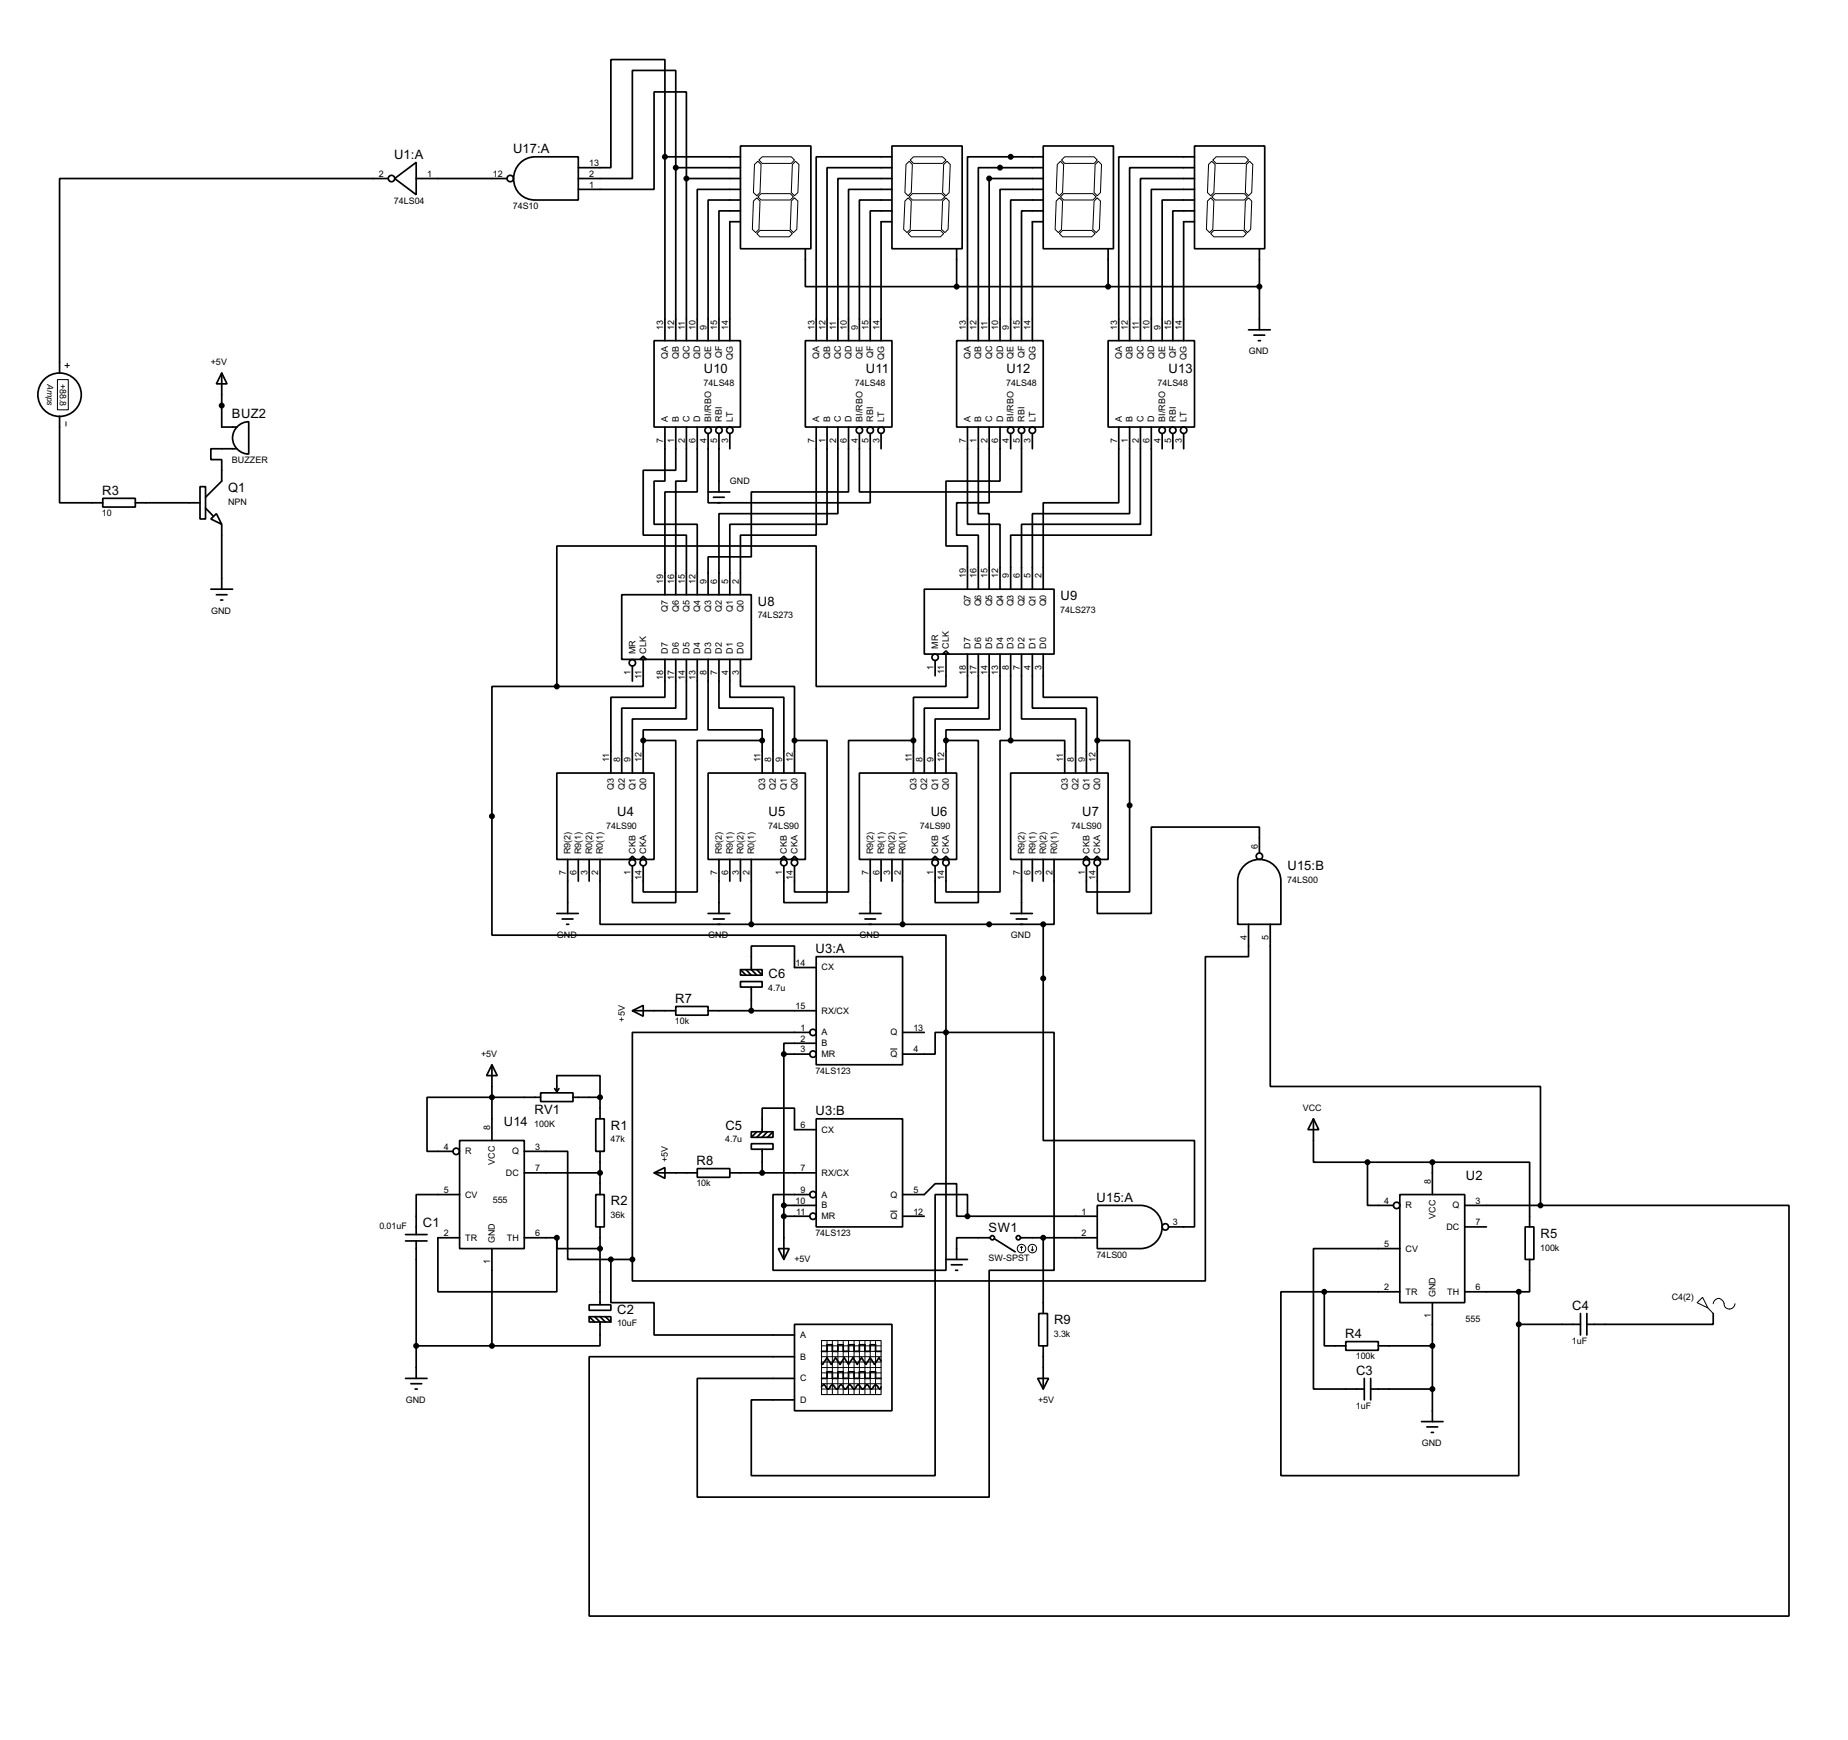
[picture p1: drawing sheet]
<svg xmlns="http://www.w3.org/2000/svg" width="434mm" height="409mm" viewBox="0 0 434 409" stroke-linecap="round" stroke-linejoin="round" font-family="sans-serif">
<g fill="none" stroke="#000" stroke-width=".4">
<path d="M122.5 38.1a5 5 0 0 1 3.3-1.2h10.1v10.1h-10.1a5.1 5.1 0 0 1-4.8-3.3 5.1 5.1 0 0 1 1.5-5.6zM156.3 36.9v-22.9h-12.7v25.4h-7.7M156.3 36.9v43.2M156.3 36.9h17.7M158.8 39.4v-22.8h-10.2v25.4h-12.7M158.8 39.4v40.7M158.8 39.4h15.2M174 34.3h16.6v24.2h-16.6zM209.6 34.3h16.5v24.2h-16.5zM209.6 36.9h-17.8v43.2M209.6 39.4h-15.2v40.7M245.2 34.3h16.5v24.2h-16.5z"/>
<path d="M245.2 36.9h-17.8v43.2M245.2 39.4h-15.3v40.7M280.7 34.3h16.5v24.2h-16.5zM280.7 36.9h-17.8v43.2M280.7 39.4h-15.2v40.7M91.2 42h-77.2v45.7M92.8 42l5-3.8v7.6zM97.8 42h21.4M161.3 42v-20.4h-7.6v22.9h-17.8M161.3 42v38.1M161.3 42h12.7M174 44.5h-10.1v35.6"/>
<path d="M174 47h-7.6v33.1M174 49.6h-5v30.5M174 52.1h-2.5v28M189.3 58.5v8.9h35.5M209.6 42h-12.7v38.1M209.6 44.5h-10.2v35.6M209.6 47h-7.6v33.1M209.6 49.6h-5.1v30.5M209.6 52.1h-2.5v28M224.8 58.5v8.9M245.2 44.5h-10.2v35.6M245.2 47h-7.7v33.1"/>
<path d="M245.2 49.6h-5.1v30.5M245.2 52.1h-2.6v28M245.2 42h-12.7v38.1M260.4 58.5v8.9M280.7 42h-12.7v38.1M280.7 44.5h-10.1v35.6M280.7 47h-7.6v33.1M280.7 49.6h-5.1v30.5M280.7 52.1h-2.5v28M296 58.5v19M224.8 67.4h71.2M293.4 77.5h5.1"/>
<path d="M294.7 78.8h2.5M14 97.8v20.4h10.2M52.1 87.7l1.3 2.5h-2.5zM52.1 87.7v12.7h3.6M153.7 80.1h20.3v20.3h-20.3zM189.3 80.1h20.3v20.3h-20.3zM224.8 80.1h20.4v20.3h-20.4zM260.4 80.1h20.3v20.3h-20.3zM295.7 80.1h.5M24.2 117.1h7.6v2.1h-7.6zM31.8 118.2h15.2M47 114.4h1.3v7.6h-1.3z"/>
<path d="M48.3 119.4l1.8 1.8M55.7 105.5h-6.1v2.5h2.5v5.1l-3.8 3.8M55.8 100.2a3.8 3.8 0 0 1 2.7-1.1v7.6a3.8 3.8 0 0 1-3.5-2.3 3.8 3.8 0 0 1 .8-4.2zM156.3 100.4v12.7h-2.6v10.1h10.2v16.6M158.8 100.4v10.1h-7.6v15.3h10.1v14M161.3 100.4v12.7h-2.5v26.7M163.9 100.4v15.2h-7.6v24.2M166.4 101.9v16.3h38.1v-16.3M166.4 115.6h5.1M167.7 116.9h2.5M168.7 118.2h.5M169 101.9v13.7"/>
<path d="M171.5 101.9v3.6M191.8 100.4v25.4h-17.8v14M194.4 100.4v22.8h-22.9v16.6M196.9 100.4v20.3h-27.9v19.1M199.4 100.4v15.2h-22.8v15.3h-10.2v8.9M202 101.9v13.7h38.1v-13.7M207.1 101.9v3.6M227.4 100.4v22.8h7.6v15.3M229.9 100.4v20.3h2.6v17.8M232.5 100.4v17.8h-7.7v7.6h5.1v12.7M235 100.4v12.7h-12.7v15.2h5.1v10.2M237.5 101.9v3.6"/>
<path d="M242.6 101.9v3.6M262.9 100.4v17.8h-17.7v20.3M265.5 100.4v20.3h-22.9v17.8M268 100.4v22.8h-27.9v15.3M270.6 100.4v25.4h-33.1v12.7M273.1 101.9v3.6M275.6 101.9v3.6M278.2 101.9v3.6M49.6 122l1.3-1.3 1.2 2.5zM49.6 138.5h5.1M50.9 139.8h2.5M52.1 123.2v15.3"/>
<path d="M146.1 139.8h30.5v15.2h-30.5zM217.2 138.5h30.5v15.2h-30.5zM51.9 141h.5M148.6 156.5v3.6M151.2 154.2l.7 .8h-1.5zM151.2 155v6.3h-20.3M156.3 155v8.9h-12.7v17.8M158.8 155v11.4h-12.7v15.3M161.3 155v14h-12.7v12.7M163.9 155v16.5h-12.7v2.5M166.4 155v16.5h12.7v2.5M169 155v11.4h12.7v15.3"/>
<path d="M171.5 155v8.9h12.7v17.8M174 155v6.3h12.7v12.7M219.8 155.2v3.6M221.5 153.7l.8-.7 .8 .7zM222.3 153.7v7.6h-30.5v-33h-60.9v33M227.4 153.7v10.2h-12.7v10.1M229.9 153.7v12.7h-12.7v15.3M232.5 153.7v15.3h-12.7v12.7M235 153.7v17.8h-12.7v2.5M237.5 153.7v20.3M240.1 153.7v15.3h12.7v12.7M242.6 153.7v12.7h12.7v15.3"/>
<path d="M245.2 153.7v10.2h12.7v10.1M130.9 161.3h-15.3v58.5h106.7v22.8M151.2 174h7.6v38.1h-10.2v-8.6M151.2 174v7.7M179.1 174h-15.2v35.6h-12.7v-6.1M179.1 174v7.7M186.7 174h7.7v38.1h-10.2v-8.6M186.7 174v7.7M214.7 174h-15.3v35.6h-12.7v-6.1M214.7 174v7.7M222.3 174h7.6v38.1h-10.1v-8.6M222.3 174v7.7"/>
<path d="M237.5 174h12.7v7.7M237.5 174h-2.5v35.6h-12.7v-6.1M257.9 174h7.6v35.6h-10.2v-6.1M257.9 174v7.7M130.9 181.7h22.8v20.3h-22.8zM166.4 181.7h22.9v20.3h-22.9zM202 181.7h22.8v20.3h-22.8zM237.5 181.7h22.9v20.3h-22.9zM130.9 214.7h5M132.1 216h2.6M133.2 217.2h.5M133.4 202v12.7"/>
<path d="M135.9 202v5.1M138.5 202v5.1M141 202v15.2h35.6M147.9 202l.7-.8 .8 .8zM150.4 202l.8-.8 .7 .8zM166.4 214.7h5.1M167.7 216h2.5M168.7 217.2h.5M169 202v12.7M171.5 202v5.1M174 202v5.1M176.6 202v15.2"/>
<path d="M176.6 217.2h68.6M183.4 202l.8-.8 .8 .8zM186 202l.7-.8 .8 .8zM202 214.7h5.1M203.3 216h2.5M204.5 202v12.7M207.1 202v5.1M209.6 202v5.1M212.1 202v15.2M219 202l.8-.8 .7 .8zM221.5 202l.8-.8 .8 .8zM237.5 214.7h5.1"/>
<path d="M238.8 216h2.6M240.1 202v12.7M242.6 202v5.1M245.2 217.2v50.8h35.5v20.3h-6.1M245.2 202v5.1M247.7 202v15.2h-2.5M255.3 201.2l.8 .8h-1.5zM257.1 202l.8-.8 .7 .8zM292.7 203.2a5.1 5.1 0 0 1 5.4-.8 5.1 5.1 0 0 1 2.9 4.7v10.1h-10.1v-10.1a5.1 5.1 0 0 1 1.8-3.9zM293.4 217.2v7.6h-10.1v76.2h-134.7v-5M296 200.5v-6.1h-25.4v20.3h-12.7v-11.2M298.5 217.2v38.1h63.5v28"/>
<path d="M148.6 237.5l2.6-1.2v2.5zM148.6 237.5h10.2M158.8 236.5h7.6v2.1h-7.6zM166.4 237.5h25.4M174 230.7h5.1v1.3h-5.1zM174 227.9h5.1v1.3h-5.1zM174 227.9l1.3 1.3M175.3 227.9l1.3 1.3M176.6 232v5.5M177.9 227.9l1.2 1.3M191.8 224.8h20.3v25.4h-20.3zM191.8 227.4h-5.1v-5.1h-10.1v5.6l1.3 1.3"/>
<path d="M115.6 250.2l1.3 2.6h-2.5zM115.6 250.2v17.8M127.1 256.8h7.6v2.1h-7.6zM127.1 257.9h-26.7v12.7h6.1M130.4 255.8l.5 .8M130.9 256.6v-3.8h10.1v5.1M131.4 255.8l-.5 .8M134.7 257.9h6.3M141 257.9v5M184.2 247.7h6.1M184.2 247.7v48.3M190.3 242.6h-41.7v53.4"/>
<path d="M191.8 245.2h-7.6v2.5M212.1 242.6h5.1M222.3 242.6h-2.5v5.1h-7.7M222.3 242.6v55.9h-40.6v-17.8h8.6M222.3 242.6h25.4v55.9h-15.2v53.3h-68.6v-27.9h22.8M108 268h15.2v25.4h-15.2zM123.2 270.6h10.2v25.4h10.2M123.2 275.6h17.8M140 262.9h2v7.7h-2zM141 270.6v10.1M153.7 275.6l2.6-1.2v2.5zM153.7 275.6h10.2"/>
<path d="M163.9 274.6h7.6v2.1h-7.6zM171.5 275.6h20.3M176.6 268.8h5.1v1.3h-5.1zM176.6 266h5.1v1.3h-5.1zM177.9 266l-1.3 1.3M179.1 270.1v5.5M180.4 266l-1.3 1.3M181.7 266l-1.3 1.3M191.8 262.9h20.3v25.4h-20.3zM191.8 265.5h-5.1v-5.1h-7.6v5.6l-1.2 1.3M308.7 262.9l1.2 2.6h-2.5zM308.7 262.9v10.2h12.7"/>
<path d="M321.4 273.1v10.2h6.1M321.4 273.1h15.2M336.6 273.1h22.9v15.2M336.6 273.1v7.6M95.3 290.1h5.1M95.3 291.6h5.1M97.8 291.6v32.3M108 280.7h-10.2v9.4M108 290.9h-5.1v12.7h28v-12.7M115.6 293.4v22.9M123.2 290.9h7.7M130.9 290.9v2.5h10.1"/>
<path d="M140 280.7h2v7.6h-2zM141 288.3v18.3M143.6 296v10.1h10.1v7.6h33M143.6 296h5M182.9 293.4h2.6l-1.3 2.6zM184.2 285.8h6.1M184.2 283.3h7.6M212.1 280.7h5.1l2.6-2.5h5v7.6h2.6M212.1 285.8h5.1M222.3 296h5.1M223.6 297.2h2.5M224.6 298.5h.5"/>
<path d="M227.4 285.8v-5.1h-7.6v66.1h-43.2v-17.8h10.1M227.4 285.8h30.5M232.7 290.9h-7.9v5.1M233.7 291.1l4.9 3.1M239.8 290.9h18.1M245.2 290.9v17.8M257.9 283.3h10.1a5.1 5.1 0 0 1 5.1 5 5.1 5.1 0 0 1-5.1 5.1h-10.1zM329 280.7h15.2v25.4h-15.2zM329 293.4h-20.3v33h11.9M344.2 283.3h17.8M344.2 288.3h5.1M358.4 288.3h2.1v7.7h-2.1z"/>
<path d="M359.5 296v7.6h-2.6M362 283.3h58.4v96.5h-281.9v-61h48.2M97.8 316.3h17.8M138.5 306.6h5.1v1.3h-5.1zM138.5 309.4h5.1v1.3h-5.1zM138.5 309.4l1.3 1.3M139.8 309.4l1.2 1.3v5.6h-25.4M141 309.4l1.3 1.3M142.3 309.4l1.3 1.3M186.7 311.2h22.9v20.3h-22.9zM193.1 317.6h1.3v-1.6h1.2v1.6h1.3v-1.6h1.3v1.6h1.2v-1.6h1.3v1.6h1.3v-1.6h1.3v1.6h1.2v-1.6h1.3v1.6h1.3M207.1 319.8l-.5-.7-1.1 1.5-1-1.5-1 1.5-1-1.5-1 1.5-1-1.5-1.1 1.5-1-1.5-1 1.5-1-1.5-1 1.5-1-1.5-1.1 1.5-.2-.3"/>
<path d="M244.1 308.7h2.1v7.6h-2.1zM245.2 316.3v10.1M311.2 303.6v12.7h5.1M311.2 303.6h-10.2v43.2h55.9v-35.6M311.2 303.6h17.8M316.3 315.3h7.6v2h-7.6zM323.9 316.3h12.7M336.6 306.1v28M344.2 303.6h12.7M356.9 311.2h14.5M356.9 303.6v7.6M371.4 308.7v5"/>
<path d="M372.9 308.7v5M402.6 308.7v2.5h-29.7M95.3 323.9h5.1M96.6 325.2h2.5M97.6 326.4h.5M193.1 325.9a.54 .54 0 0 1 .7-.4l.8 .9 1-1 .5 .5a.54 .54 0 0 0 .8 .4l.8-.9 1 1 .7-.9a.6 .6 0 0 1 .9 .5l.4 .4 1-1 .8 .9a.6 .6 0 0 0 .8-.5l.5-.4 .4 .4a.58 .58 0 0 0 .6 .6 .58 .58 0 0 0 .5-.6l.2-.3a.6 .6 0 0 1 .9 .5l.4 .4 .3-.5M193.1 323.9h1.3v-1.5h1.2v1.5h1.3v-1.5h1.3v1.5h1.2v-1.5h1.3v1.5h1.3v-1.5h1.3v1.5h1.2v-1.5h1.3v1.5h1.3M243.9 323.9h2.5l-1.2 2.5zM320.6 323.9v5.1M322.1 326.4h14.5M322.1 323.9v5.1M334.1 334.1h5"/>
<path d="M335.3 335.3h2.6M336.4 336.6h.5"/>
<circle cx="92" cy="42" r=".75"/>
<circle cx="119.9" cy="42" r=".75"/>
<circle cx="14" cy="92.8" r="5.1"/>
<circle cx="166.4" cy="101.1" r=".75"/>
<circle cx="168.9" cy="101.1" r=".75"/>
<circle cx="171.5" cy="101.1" r=".75"/>
<circle cx="201.9" cy="101.1" r=".75"/>
<circle cx="204.5" cy="101.1" r=".75"/>
<circle cx="207" cy="101.1" r=".75"/>
<circle cx="237.5" cy="101.1" r=".75"/>
<circle cx="240" cy="101.1" r=".75"/>
<circle cx="242.6" cy="101.1" r=".75"/>
<circle cx="273.1" cy="101.1" r=".75"/>
<circle cx="275.6" cy="101.1" r=".75"/>
<circle cx="278.1" cy="101.1" r=".75"/>
<circle cx="148.6" cy="155.8" r=".75"/>
<circle cx="219.7" cy="154.5" r=".75"/>
<circle cx="148.6" cy="202.7" r=".75"/>
<circle cx="151.1" cy="202.7" r=".75"/>
<circle cx="184.2" cy="202.7" r=".75"/>
<circle cx="186.7" cy="202.7" r=".75"/>
<circle cx="219.7" cy="202.7" r=".75"/>
<circle cx="222.3" cy="202.7" r=".75"/>
<circle cx="255.3" cy="202.7" r=".75"/>
<circle cx="257.8" cy="202.7" r=".75"/>
<circle cx="295.9" cy="201.2" r=".75"/>
<circle cx="191" cy="247.7" r=".75"/>
<circle cx="191" cy="242.6" r=".75"/>
<circle cx="107.2" cy="270.6" r=".75"/>
<circle cx="191" cy="285.8" r=".75"/>
<circle cx="191" cy="280.7" r=".75"/>
<circle cx="233.2" cy="290.9" r=".5"/>
<circle cx="239.3" cy="290.9" r=".5"/>
<circle cx="273.8" cy="288.3" r=".75"/>
<circle cx="328.2" cy="283.3" r=".75"/>
</g>
<g fill="#000" stroke="#000" stroke-width=".4">
<circle cx="156.2" cy="36.9" r=".5"/>
<circle cx="158.8" cy="39.4" r=".5"/>
<circle cx="235" cy="39.4" r=".5"/>
<circle cx="237.5" cy="36.9" r=".5"/>
<circle cx="161.3" cy="42" r=".5"/>
<circle cx="232.4" cy="42" r=".5"/>
<circle cx="224.8" cy="67.4" r=".5"/>
<circle cx="260.4" cy="67.4" r=".5"/>
<circle cx="295.9" cy="67.4" r=".5"/>
<circle cx="52.1" cy="95.3" r=".5"/>
<circle cx="130.8" cy="161.3" r=".5"/>
<circle cx="151.1" cy="174" r=".5"/>
<circle cx="179.1" cy="174" r=".5"/>
<circle cx="186.7" cy="174" r=".5"/>
<circle cx="214.6" cy="174" r=".5"/>
<circle cx="222.3" cy="174" r=".5"/>
<circle cx="237.5" cy="174" r=".5"/>
<circle cx="257.8" cy="174" r=".5"/>
<circle cx="115.6" cy="191.8" r=".5"/>
<circle cx="265.4" cy="189.3" r=".5"/>
<circle cx="176.5" cy="217.2" r=".5"/>
<circle cx="212.1" cy="217.2" r=".5"/>
<circle cx="232.4" cy="217.2" r=".5"/>
<circle cx="245.1" cy="217.2" r=".5"/>
<circle cx="176.5" cy="237.5" r=".5"/>
<circle cx="245.1" cy="229.9" r=".5"/>
<circle cx="115.6" cy="257.9" r=".5"/>
<circle cx="141" cy="257.9" r=".5"/>
<circle cx="184.2" cy="247.7" r=".5"/>
<circle cx="222.3" cy="242.6" r=".5"/>
<circle cx="141" cy="275.6" r=".5"/>
<circle cx="179.1" cy="275.6" r=".5"/>
<circle cx="321.3" cy="273.1" r=".5"/>
<circle cx="336.6" cy="273.1" r=".5"/>
<circle cx="130.8" cy="290.9" r=".5"/>
<circle cx="141" cy="293.4" r=".5"/>
<circle cx="143.5" cy="296" r=".5"/>
<circle cx="148.6" cy="296" r=".5"/>
<circle cx="184.2" cy="285.8" r=".5"/>
<circle cx="184.2" cy="283.3" r=".5"/>
<circle cx="227.3" cy="285.8" r=".5"/>
<circle cx="245.1" cy="290.9" r=".5"/>
<circle cx="362" cy="283.3" r=".5"/>
<circle cx="97.8" cy="316.3" r=".5"/>
<circle cx="115.6" cy="316.3" r=".5"/>
<circle cx="311.2" cy="303.6" r=".5"/>
<circle cx="336.6" cy="316.3" r=".5"/>
<circle cx="356.9" cy="303.6" r=".5"/>
<circle cx="356.9" cy="311.2" r=".5"/>
<circle cx="336.6" cy="326.4" r=".5"/>
</g>
<g fill="none" stroke="#000" stroke-width=".23">
<path d="M177.3 38.7l.8-.8 .8 .8-.3 6.6-.7 .7-.8-.7zM178.4 37.6l.7-.7h6.9l.7 .7-.7 .8h-6.9zM186.2 38.7l.8-.8 .8 .8-.3 6.6-.8 .7-.7-.7zM212.9 38.7l.8-.8 .7 .8-.2 6.6-.8 .7-.7-.7zM213.9 37.6l.8-.7h6.8l.8 .7-.8 .8h-6.8zM221.8 38.7l.8-.8 .7 .8-.2 6.6-.8 .7-.8-.7zM248.5 38.7l.7-.8 .8 .8-.3 6.6-.7 .7-.8-.7zM249.5 37.6l.7-.7h6.9l.8 .7-.8 .8h-6.9zM257.4 38.7l.7-.8 .8 .8-.3 6.6-.7 .7-.8-.7zM284 38.7l.8-.8 .8 .8-.3 6.6-.8 .7-.7-.7zM285 37.6l.8-.7h6.9l.7 .7-.7 .8h-6.9zM292.9 38.7l.8-.8 .7 .8-.2 6.6-.8 .7-.7-.7z"/>
<path d="M177.1 47.3l.8-.8 .7 .8-.2 6.6-.8 .8-.8-.8zM178.1 46.3l.8-.8h6.8l.8 .8-.8 .7h-6.8zM178.6 54.2h6.9l.7 .7-.7 .8h-6.9l-.7-.8zM186 47.3l.7-.8 .8 .8-.2 6.6-.8 .8-.8-.8zM212.7 47.3l.7-.8 .8 .8-.3 6.6-.7 .8-.8-.8zM213.4 54.9l.8-.7h6.8l.8 .7-.8 .8h-6.8zM213.7 46.3l.7-.8h6.9l.8 .8-.8 .7h-6.9zM221.5 47.3l.8-.8 .8 .8-.3 6.6-.7 .8-.8-.8zM248.2 47.3l.8-.8 .7 .8-.2 6.6-.8 .8-.7-.8zM249 54.9l.7-.7h6.9l.8 .7-.8 .8h-6.9zM249.2 46.3l.8-.8h6.8l.8 .8-.8 .7h-6.8zM257.1 47.3l.8-.8 .7 .8-.2 6.6-.8 .8-.8-.8z"/>
<path d="M283.8 47.3l.7-.8 .8 .8-.3 6.6-.7 .8-.8-.8zM284.5 54.9l.8-.7h6.9l.7 .7-.7 .8h-6.9zM284.8 46.3l.8-.8h6.8l.8 .8-.8 .7h-6.8zM292.7 47.3l.7-.8 .8 .8-.3 6.6-.7 .8-.8-.8zM13.5 89.2h2.6v7.1h-2.6zM15.3 85.9h1M15.5 99.1v1M15.8 85.4v1M209.2 246.5h1.7M209.2 284.6h1.7M240.1 292.9l-.3 .3M240.1 292.9l.2 .3"/>
<path d="M240.1 292.9v1M242.4 293.7l.2 .2M242.6 292.9v1M242.9 293.7l-.3 .2M193.1 318.8h14M193.1 316.3h14M193.1 317.6h14M194.4 315v12.7M195.6 315v12.7M196.9 315v12.7M198.2 315v12.7M199.4 315v12.7"/>
<path d="M200.7 315v12.7M202 315v12.7M203.3 315v12.7M204.5 315v12.7M205.8 315v12.7M398.8 306.1l1.3-1.2 1.3 2.5zM401.4 307.4l1.2 1.3M402.6 306.4a1.28 1.28 0 0 1 1.3-1.3 1.28 1.28 0 0 1 1.3 1.3 1.28 1.28 0 0 0 1.2 1.2 1.28 1.28 0 0 0 1.3-1.2M193.1 320.1h14M193.1 322.6h14M193.1 323.9h14M193.1 325.2h14"/>
<path d="M193.1 326.4h14M193.1 321.4h14"/>
<circle cx="240" cy="293.4" r="1"/>
<circle cx="242.6" cy="293.4" r="1"/>
</g>
<path d="M193.1 315h14v12.7h-14z" fill="none" stroke="#000" stroke-width=".25"/>
<g font-size="3.4">
<text x="92.6" y="37.4">U1:A</text>
<text x="120.6" y="36">U17:A</text>
<text x="165.4" y="87.7">U10</text>
<text x="203.5" y="87.7">U11</text>
<text x="236.5" y="87.7">U12</text>
<text x="274.6" y="87.7">U13</text>
<text x="54.5" y="98.3">BUZ2</text>
<text x="24" y="116.3">R3</text>
<text x="53.6" y="115.6">Q1</text>
<text x="178.1" y="142.3">U8</text>
<text x="249.2" y="141">U9</text>
<text x="145.1" y="191.8">U4</text>
<text x="180.6" y="191.8">U5</text>
<text x="218.7" y="191.8">U6</text>
<text x="254.3" y="191.8">U7</text>
<text x="302.6" y="204.5">U15:B</text>
<text x="191.7" y="224">U3:A</text>
<text x="180.6" y="229.9">C6</text>
<text x="158.7" y="235.7">R7</text>
<text x="125.6" y="261.8">RV1</text>
<text x="191.7" y="262.1">U3:B</text>
<text x="118.4" y="264.7">U14</text>
<text x="143.6" y="265.5">R1</text>
<text x="170.5" y="265.5">C5</text>
<text x="163.7" y="273.8">R8</text>
<text x="344.5" y="277.4">U2</text>
<text x="143.6" y="283.3">R2</text>
<text x="257.7" y="282.5">U15:A</text>
<text x="99.4" y="288.4">C1</text>
<text x="232.3" y="289.6">SW1</text>
<text x="362" y="290.9">R5</text>
<text x="145.1" y="308.7">C2</text>
<text x="247.7" y="311.2">R9</text>
<text x="369.5" y="307.9">C4</text>
<text x="316.1" y="314.5">R4</text>
<text x="318.7" y="323.1">C3</text>
</g>
<g font-size="2.4">
<text x="89.1" y="41.6">2</text>
<text x="100.4" y="41.6">1</text>
<text x="115.9" y="41.6">12</text>
<text x="138.5" y="41.6">2</text>
<text x="138.5" y="39">13</text>
<text x="92.6" y="47.9">74LS04</text>
<text x="138.5" y="44.1">1</text>
<text x="120.5" y="49.1">74S10</text>
<text x="155.9" y="77.5" transform="rotate(-90 155.9 77.5)">13</text>
<text x="158.4" y="77.5" transform="rotate(-90 158.4 77.5)">12</text>
<text x="160.9" y="77.5" transform="rotate(-90 160.9 77.5)">11</text>
<text x="163.5" y="77.5" transform="rotate(-90 163.5 77.5)">10</text>
<text x="166" y="77.5" transform="rotate(-90 166 77.5)">9</text>
<text x="168.6" y="77.5" transform="rotate(-90 168.6 77.5)">15</text>
<text x="171.1" y="77.5" transform="rotate(-90 171.1 77.5)">14</text>
<text x="191.4" y="77.5" transform="rotate(-90 191.4 77.5)">13</text>
<text x="194" y="77.5" transform="rotate(-90 194 77.5)">12</text>
<text x="196.5" y="77.5" transform="rotate(-90 196.5 77.5)">11</text>
<text x="199" y="77.5" transform="rotate(-90 199 77.5)">10</text>
<text x="201.6" y="77.5" transform="rotate(-90 201.6 77.5)">9</text>
<text x="204.1" y="77.5" transform="rotate(-90 204.1 77.5)">15</text>
<text x="206.7" y="77.5" transform="rotate(-90 206.7 77.5)">14</text>
<text x="227" y="77.5" transform="rotate(-90 227 77.5)">13</text>
<text x="229.5" y="77.5" transform="rotate(-90 229.5 77.5)">12</text>
<text x="232.1" y="77.5" transform="rotate(-90 232.1 77.5)">11</text>
<text x="234.6" y="77.5" transform="rotate(-90 234.6 77.5)">10</text>
<text x="237.1" y="77.5" transform="rotate(-90 237.1 77.5)">9</text>
<text x="239.7" y="77.5" transform="rotate(-90 239.7 77.5)">15</text>
<text x="242.2" y="77.5" transform="rotate(-90 242.2 77.5)">14</text>
<text x="262.5" y="77.5" transform="rotate(-90 262.5 77.5)">13</text>
<text x="265.1" y="77.5" transform="rotate(-90 265.1 77.5)">12</text>
<text x="267.6" y="77.5" transform="rotate(-90 267.6 77.5)">11</text>
<text x="270.2" y="77.5" transform="rotate(-90 270.2 77.5)">10</text>
<text x="272.7" y="77.5" transform="rotate(-90 272.7 77.5)">9</text>
<text x="275.2" y="77.5" transform="rotate(-90 275.2 77.5)">15</text>
<text x="277.8" y="77.5" transform="rotate(-90 277.8 77.5)">14</text>
<text x="293.4" y="83.3">GND</text>
<text x="49.6" y="85.8">+5V</text>
<text x="157" y="84.3" transform="rotate(-90 157 84.3)">QA</text>
<text x="159.5" y="84.3" transform="rotate(-90 159.5 84.3)">QB</text>
<text x="162" y="84.5" transform="rotate(-90 162 84.5)">QC</text>
<text x="164.6" y="84.5" transform="rotate(-90 164.6 84.5)">QD</text>
<text x="167.1" y="84.3" transform="rotate(-90 167.1 84.3)">QE</text>
<text x="169.7" y="84.2" transform="rotate(-90 169.7 84.2)">QF</text>
<text x="172.2" y="84.6" transform="rotate(-90 172.2 84.6)">QG</text>
<text x="192.5" y="84.3" transform="rotate(-90 192.5 84.3)">QA</text>
<text x="195.1" y="84.3" transform="rotate(-90 195.1 84.3)">QB</text>
<text x="197.6" y="84.5" transform="rotate(-90 197.6 84.5)">QC</text>
<text x="200.1" y="84.5" transform="rotate(-90 200.1 84.5)">QD</text>
<text x="202.7" y="84.3" transform="rotate(-90 202.7 84.3)">QE</text>
<text x="205.2" y="84.2" transform="rotate(-90 205.2 84.2)">QF</text>
<text x="207.8" y="84.6" transform="rotate(-90 207.8 84.6)">QG</text>
<text x="228.1" y="84.3" transform="rotate(-90 228.1 84.3)">QA</text>
<text x="230.6" y="84.3" transform="rotate(-90 230.6 84.3)">QB</text>
<text x="233.2" y="84.5" transform="rotate(-90 233.2 84.5)">QC</text>
<text x="235.7" y="84.5" transform="rotate(-90 235.7 84.5)">QD</text>
<text x="238.2" y="84.3" transform="rotate(-90 238.2 84.3)">QE</text>
<text x="240.8" y="84.2" transform="rotate(-90 240.8 84.2)">QF</text>
<text x="243.3" y="84.6" transform="rotate(-90 243.3 84.6)">QG</text>
<text x="263.6" y="84.3" transform="rotate(-90 263.6 84.3)">QA</text>
<text x="266.2" y="84.3" transform="rotate(-90 266.2 84.3)">QB</text>
<text x="268.7" y="84.5" transform="rotate(-90 268.7 84.5)">QC</text>
<text x="271.3" y="84.5" transform="rotate(-90 271.3 84.5)">QD</text>
<text x="273.8" y="84.3" transform="rotate(-90 273.8 84.3)">QE</text>
<text x="276.3" y="84.2" transform="rotate(-90 276.3 84.2)">QF</text>
<text x="278.9" y="84.6" transform="rotate(-90 278.9 84.6)">QG</text>
<text x="14" y="90.2" transform="rotate(90 14 90.2)">+88.8</text>
<text x="165.4" y="90.7">74LS48</text>
<text x="200.9" y="90.7">74LS48</text>
<text x="236.5" y="90.7">74LS48</text>
<text x="272" y="90.7">74LS48</text>
<text x="157" y="99.1" transform="rotate(-90 157 99.1)">A</text>
<text x="159.5" y="99.1" transform="rotate(-90 159.5 99.1)">B</text>
<text x="162" y="99.1" transform="rotate(-90 162 99.1)">C</text>
<text x="164.6" y="99.1" transform="rotate(-90 164.6 99.1)">D</text>
<text x="167.1" y="99.1" transform="rotate(-90 167.1 99.1)">BI/RBO</text>
<text x="169.7" y="99.1" transform="rotate(-90 169.7 99.1)">RBI</text>
<text x="172.2" y="99.1" transform="rotate(-90 172.2 99.1)">LT</text>
<text x="192.5" y="99.1" transform="rotate(-90 192.5 99.1)">A</text>
<text x="195.1" y="99.1" transform="rotate(-90 195.1 99.1)">B</text>
<text x="197.6" y="99.1" transform="rotate(-90 197.6 99.1)">C</text>
<text x="200.1" y="99.1" transform="rotate(-90 200.1 99.1)">D</text>
<text x="202.7" y="99.1" transform="rotate(-90 202.7 99.1)">BI/RBO</text>
<text x="205.2" y="99.1" transform="rotate(-90 205.2 99.1)">RBI</text>
<text x="207.8" y="99.1" transform="rotate(-90 207.8 99.1)">LT</text>
<text x="228.1" y="99.1" transform="rotate(-90 228.1 99.1)">A</text>
<text x="230.6" y="99.1" transform="rotate(-90 230.6 99.1)">B</text>
<text x="233.2" y="99.1" transform="rotate(-90 233.2 99.1)">C</text>
<text x="235.7" y="99.1" transform="rotate(-90 235.7 99.1)">D</text>
<text x="238.2" y="99.1" transform="rotate(-90 238.2 99.1)">BI/RBO</text>
<text x="240.8" y="99.1" transform="rotate(-90 240.8 99.1)">RBI</text>
<text x="243.3" y="99.1" transform="rotate(-90 243.3 99.1)">LT</text>
<text x="263.6" y="99.1" transform="rotate(-90 263.6 99.1)">A</text>
<text x="266.2" y="99.1" transform="rotate(-90 266.2 99.1)">B</text>
<text x="268.7" y="99.1" transform="rotate(-90 268.7 99.1)">C</text>
<text x="271.3" y="99.1" transform="rotate(-90 271.3 99.1)">D</text>
<text x="273.8" y="99.1" transform="rotate(-90 273.8 99.1)">BI/RBO</text>
<text x="276.3" y="99.1" transform="rotate(-90 276.3 99.1)">RBI</text>
<text x="278.9" y="99.1" transform="rotate(-90 278.9 99.1)">LT</text>
<text x="155.9" y="104.1" transform="rotate(-90 155.9 104.1)">7</text>
<text x="158.4" y="104.1" transform="rotate(-90 158.4 104.1)">1</text>
<text x="160.9" y="104.1" transform="rotate(-90 160.9 104.1)">2</text>
<text x="163.5" y="104.1" transform="rotate(-90 163.5 104.1)">6</text>
<text x="166" y="104.1" transform="rotate(-90 166 104.1)">4</text>
<text x="168.6" y="104.1" transform="rotate(-90 168.6 104.1)">5</text>
<text x="171.1" y="104.1" transform="rotate(-90 171.1 104.1)">3</text>
<text x="191.4" y="104.1" transform="rotate(-90 191.4 104.1)">7</text>
<text x="194" y="104.1" transform="rotate(-90 194 104.1)">1</text>
<text x="196.5" y="104.1" transform="rotate(-90 196.5 104.1)">2</text>
<text x="199" y="104.1" transform="rotate(-90 199 104.1)">6</text>
<text x="201.6" y="104.1" transform="rotate(-90 201.6 104.1)">4</text>
<text x="204.1" y="104.1" transform="rotate(-90 204.1 104.1)">5</text>
<text x="206.7" y="104.1" transform="rotate(-90 206.7 104.1)">3</text>
<text x="227" y="104.1" transform="rotate(-90 227 104.1)">7</text>
<text x="229.5" y="104.1" transform="rotate(-90 229.5 104.1)">1</text>
<text x="232.1" y="104.1" transform="rotate(-90 232.1 104.1)">2</text>
<text x="234.6" y="104.1" transform="rotate(-90 234.6 104.1)">6</text>
<text x="237.1" y="104.1" transform="rotate(-90 237.1 104.1)">4</text>
<text x="239.7" y="104.1" transform="rotate(-90 239.7 104.1)">5</text>
<text x="242.2" y="104.1" transform="rotate(-90 242.2 104.1)">3</text>
<text x="262.5" y="104.1" transform="rotate(-90 262.5 104.1)">7</text>
<text x="265.1" y="104.1" transform="rotate(-90 265.1 104.1)">1</text>
<text x="267.6" y="104.1" transform="rotate(-90 267.6 104.1)">2</text>
<text x="270.2" y="104.1" transform="rotate(-90 270.2 104.1)">6</text>
<text x="272.7" y="104" transform="rotate(-90 272.7 104)">4</text>
<text x="275.2" y="104.1" transform="rotate(-90 275.2 104.1)">5</text>
<text x="277.8" y="104.1" transform="rotate(-90 277.8 104.1)">3</text>
<text x="54.5" y="108.8">BUZZER</text>
<text x="171.5" y="113.7">GND</text>
<text x="53.6" y="118.5">NPN</text>
<text x="24" y="121.3">10</text>
<text x="155.9" y="137.2" transform="rotate(-90 155.9 137.2)">19</text>
<text x="158.4" y="137.2" transform="rotate(-90 158.4 137.2)">16</text>
<text x="160.9" y="137.2" transform="rotate(-90 160.9 137.2)">15</text>
<text x="163.5" y="137.2" transform="rotate(-90 163.5 137.2)">12</text>
<text x="166" y="137.2" transform="rotate(-90 166 137.2)">9</text>
<text x="168.6" y="137.2" transform="rotate(-90 168.6 137.2)">6</text>
<text x="171.1" y="137.2" transform="rotate(-90 171.1 137.2)">5</text>
<text x="173.6" y="137.2" transform="rotate(-90 173.6 137.2)">2</text>
<text x="227" y="135.9" transform="rotate(-90 227 135.9)">19</text>
<text x="229.5" y="135.9" transform="rotate(-90 229.5 135.9)">16</text>
<text x="232.1" y="135.9" transform="rotate(-90 232.1 135.9)">15</text>
<text x="234.6" y="135.9" transform="rotate(-90 234.6 135.9)">12</text>
<text x="237.1" y="135.9" transform="rotate(-90 237.1 135.9)">9</text>
<text x="239.7" y="135.9" transform="rotate(-90 239.7 135.9)">6</text>
<text x="242.2" y="135.9" transform="rotate(-90 242.2 135.9)">5</text>
<text x="244.8" y="135.9" transform="rotate(-90 244.8 135.9)">2</text>
<text x="157" y="143.8" transform="rotate(-90 157 143.8)">Q7</text>
<text x="159.5" y="143.8" transform="rotate(-90 159.5 143.8)">Q6</text>
<text x="162" y="143.8" transform="rotate(-90 162 143.8)">Q5</text>
<text x="164.6" y="143.8" transform="rotate(-90 164.6 143.8)">Q4</text>
<text x="167.1" y="143.8" transform="rotate(-90 167.1 143.8)">Q3</text>
<text x="169.7" y="143.8" transform="rotate(-90 169.7 143.8)">Q2</text>
<text x="172.2" y="143.8" transform="rotate(-90 172.2 143.8)">Q1</text>
<text x="174.7" y="143.8" transform="rotate(-90 174.7 143.8)">Q0</text>
<text x="228.1" y="142.5" transform="rotate(-90 228.1 142.5)">Q7</text>
<text x="230.6" y="142.5" transform="rotate(-90 230.6 142.5)">Q6</text>
<text x="233.2" y="142.5" transform="rotate(-90 233.2 142.5)">Q5</text>
<text x="235.7" y="142.5" transform="rotate(-90 235.7 142.5)">Q4</text>
<text x="238.2" y="142.5" transform="rotate(-90 238.2 142.5)">Q3</text>
<text x="240.8" y="142.5" transform="rotate(-90 240.8 142.5)">Q2</text>
<text x="243.3" y="142.5" transform="rotate(-90 243.3 142.5)">Q1</text>
<text x="245.9" y="142.5" transform="rotate(-90 245.9 142.5)">Q0</text>
<text x="249.2" y="143.9">74LS273</text>
<text x="49.6" y="144.3">GND</text>
<text x="178.1" y="145.3">74LS273</text>
<text x="149.3" y="153.7" transform="rotate(-90 149.3 153.7)">MR</text>
<text x="151.9" y="153.7" transform="rotate(-90 151.9 153.7)">CLK</text>
<text x="157" y="153.7" transform="rotate(-90 157 153.7)">D7</text>
<text x="159.5" y="153.7" transform="rotate(-90 159.5 153.7)">D6</text>
<text x="162" y="153.7" transform="rotate(-90 162 153.7)">D5</text>
<text x="164.6" y="153.7" transform="rotate(-90 164.6 153.7)">D4</text>
<text x="167.1" y="153.7" transform="rotate(-90 167.1 153.7)">D3</text>
<text x="169.7" y="153.7" transform="rotate(-90 169.7 153.7)">D2</text>
<text x="172.2" y="153.7" transform="rotate(-90 172.2 153.7)">D1</text>
<text x="174.7" y="153.7" transform="rotate(-90 174.7 153.7)">D0</text>
<text x="220.5" y="152.4" transform="rotate(-90 220.5 152.4)">MR</text>
<text x="223" y="152.4" transform="rotate(-90 223 152.4)">CLK</text>
<text x="228.1" y="152.4" transform="rotate(-90 228.1 152.4)">D7</text>
<text x="230.6" y="152.4" transform="rotate(-90 230.6 152.4)">D6</text>
<text x="233.2" y="152.4" transform="rotate(-90 233.2 152.4)">D5</text>
<text x="235.7" y="152.4" transform="rotate(-90 235.7 152.4)">D4</text>
<text x="238.2" y="152.4" transform="rotate(-90 238.2 152.4)">D3</text>
<text x="240.8" y="152.4" transform="rotate(-90 240.8 152.4)">D2</text>
<text x="243.3" y="152.4" transform="rotate(-90 243.3 152.4)">D1</text>
<text x="245.9" y="152.4" transform="rotate(-90 245.9 152.4)">D0</text>
<text x="148.2" y="158.7" transform="rotate(-90 148.2 158.7)">1</text>
<text x="150.8" y="159.7" transform="rotate(-90 150.8 159.7)">11</text>
<text x="155.9" y="159.8" transform="rotate(-90 155.9 159.8)">18</text>
<text x="158.4" y="159.8" transform="rotate(-90 158.4 159.8)">17</text>
<text x="160.9" y="159.8" transform="rotate(-90 160.9 159.8)">14</text>
<text x="163.5" y="159.8" transform="rotate(-90 163.5 159.8)">13</text>
<text x="166" y="158.7" transform="rotate(-90 166 158.7)">8</text>
<text x="168.6" y="158.7" transform="rotate(-90 168.6 158.7)">7</text>
<text x="171.1" y="158.7" transform="rotate(-90 171.1 158.7)">4</text>
<text x="173.6" y="158.7" transform="rotate(-90 173.6 158.7)">3</text>
<text x="219.4" y="157.4" transform="rotate(-90 219.4 157.4)">1</text>
<text x="221.9" y="158.4" transform="rotate(-90 221.9 158.4)">11</text>
<text x="227" y="158.6" transform="rotate(-90 227 158.6)">18</text>
<text x="229.5" y="158.5" transform="rotate(-90 229.5 158.5)">17</text>
<text x="232.1" y="158.6" transform="rotate(-90 232.1 158.6)">14</text>
<text x="234.6" y="158.6" transform="rotate(-90 234.6 158.6)">13</text>
<text x="237.1" y="157.4" transform="rotate(-90 237.1 157.4)">8</text>
<text x="239.7" y="157.4" transform="rotate(-90 239.7 157.4)">7</text>
<text x="242.2" y="157.4" transform="rotate(-90 242.2 157.4)">4</text>
<text x="244.8" y="157.4" transform="rotate(-90 244.8 157.4)">3</text>
<text x="143.2" y="179.1" transform="rotate(-90 143.2 179.1)">11</text>
<text x="145.7" y="179.1" transform="rotate(-90 145.7 179.1)">8</text>
<text x="148.2" y="179.1" transform="rotate(-90 148.2 179.1)">9</text>
<text x="150.8" y="179.1" transform="rotate(-90 150.8 179.1)">12</text>
<text x="178.7" y="179.1" transform="rotate(-90 178.7 179.1)">11</text>
<text x="181.3" y="179.1" transform="rotate(-90 181.3 179.1)">8</text>
<text x="183.8" y="179.1" transform="rotate(-90 183.8 179.1)">9</text>
<text x="186.3" y="179.1" transform="rotate(-90 186.3 179.1)">12</text>
<text x="214.3" y="179.1" transform="rotate(-90 214.3 179.1)">11</text>
<text x="216.8" y="179.1" transform="rotate(-90 216.8 179.1)">8</text>
<text x="219.4" y="179.1" transform="rotate(-90 219.4 179.1)">9</text>
<text x="221.9" y="179.1" transform="rotate(-90 221.9 179.1)">12</text>
<text x="249.8" y="179.1" transform="rotate(-90 249.8 179.1)">11</text>
<text x="252.4" y="179.1" transform="rotate(-90 252.4 179.1)">8</text>
<text x="254.9" y="179.1" transform="rotate(-90 254.9 179.1)">9</text>
<text x="257.5" y="179.1" transform="rotate(-90 257.5 179.1)">12</text>
<text x="144.3" y="185.7" transform="rotate(-90 144.3 185.7)">Q3</text>
<text x="146.8" y="185.7" transform="rotate(-90 146.8 185.7)">Q2</text>
<text x="149.3" y="185.7" transform="rotate(-90 149.3 185.7)">Q1</text>
<text x="151.9" y="185.7" transform="rotate(-90 151.9 185.7)">Q0</text>
<text x="179.8" y="185.7" transform="rotate(-90 179.8 185.7)">Q3</text>
<text x="182.4" y="185.7" transform="rotate(-90 182.4 185.7)">Q2</text>
<text x="184.9" y="185.7" transform="rotate(-90 184.9 185.7)">Q1</text>
<text x="187.4" y="185.7" transform="rotate(-90 187.4 185.7)">Q0</text>
<text x="215.4" y="185.7" transform="rotate(-90 215.4 185.7)">Q3</text>
<text x="217.9" y="185.7" transform="rotate(-90 217.9 185.7)">Q2</text>
<text x="220.5" y="185.7" transform="rotate(-90 220.5 185.7)">Q1</text>
<text x="223" y="185.7" transform="rotate(-90 223 185.7)">Q0</text>
<text x="250.9" y="185.7" transform="rotate(-90 250.9 185.7)">Q3</text>
<text x="253.5" y="185.7" transform="rotate(-90 253.5 185.7)">Q2</text>
<text x="256" y="185.7" transform="rotate(-90 256 185.7)">Q1</text>
<text x="258.6" y="185.7" transform="rotate(-90 258.6 185.7)">Q0</text>
<text x="142.5" y="194.7">74LS90</text>
<text x="180.6" y="194.7">74LS90</text>
<text x="216.2" y="194.7">74LS90</text>
<text x="251.7" y="194.7">74LS90</text>
<text x="134.1" y="200.7" transform="rotate(-90 134.1 200.7)">R9(2)</text>
<text x="136.6" y="200.7" transform="rotate(-90 136.6 200.7)">R9(1)</text>
<text x="139.2" y="200.7" transform="rotate(-90 139.2 200.7)">R0(2)</text>
<text x="141.7" y="200.7" transform="rotate(-90 141.7 200.7)">R0(1)</text>
<text x="149.3" y="200.7" transform="rotate(-90 149.3 200.7)">CKB</text>
<text x="151.9" y="200.7" transform="rotate(-90 151.9 200.7)">CKA</text>
<text x="169.7" y="200.7" transform="rotate(-90 169.7 200.7)">R9(2)</text>
<text x="172.2" y="200.7" transform="rotate(-90 172.2 200.7)">R9(1)</text>
<text x="174.7" y="200.7" transform="rotate(-90 174.7 200.7)">R0(2)</text>
<text x="177.3" y="200.7" transform="rotate(-90 177.3 200.7)">R0(1)</text>
<text x="184.9" y="200.7" transform="rotate(-90 184.9 200.7)">CKB</text>
<text x="187.4" y="200.7" transform="rotate(-90 187.4 200.7)">CKA</text>
<text x="205.2" y="200.7" transform="rotate(-90 205.2 200.7)">R9(2)</text>
<text x="207.8" y="200.7" transform="rotate(-90 207.8 200.7)">R9(1)</text>
<text x="210.3" y="200.7" transform="rotate(-90 210.3 200.7)">R0(2)</text>
<text x="212.8" y="200.7" transform="rotate(-90 212.8 200.7)">R0(1)</text>
<text x="220.5" y="200.7" transform="rotate(-90 220.5 200.7)">CKB</text>
<text x="223" y="200.7" transform="rotate(-90 223 200.7)">CKA</text>
<text x="240.8" y="200.7" transform="rotate(-90 240.8 200.7)">R9(2)</text>
<text x="243.3" y="200.7" transform="rotate(-90 243.3 200.7)">R9(1)</text>
<text x="245.9" y="200.7" transform="rotate(-90 245.9 200.7)">R0(2)</text>
<text x="248.4" y="200.7" transform="rotate(-90 248.4 200.7)">R0(1)</text>
<text x="256" y="200.7" transform="rotate(-90 256 200.7)">CKB</text>
<text x="258.6" y="200.7" transform="rotate(-90 258.6 200.7)">CKA</text>
<text x="295.6" y="199.4" transform="rotate(-90 295.6 199.4)">6</text>
<text x="133" y="205.7" transform="rotate(-90 133 205.7)">7</text>
<text x="135.5" y="205.7" transform="rotate(-90 135.5 205.7)">6</text>
<text x="138" y="205.7" transform="rotate(-90 138 205.7)">3</text>
<text x="140.6" y="205.7" transform="rotate(-90 140.6 205.7)">2</text>
<text x="148.2" y="205.7" transform="rotate(-90 148.2 205.7)">1</text>
<text x="150.8" y="206.8" transform="rotate(-90 150.8 206.8)">14</text>
<text x="168.6" y="205.7" transform="rotate(-90 168.6 205.7)">7</text>
<text x="171.1" y="205.6" transform="rotate(-90 171.1 205.6)">6</text>
<text x="173.6" y="205.7" transform="rotate(-90 173.6 205.7)">3</text>
<text x="176.1" y="205.7" transform="rotate(-90 176.1 205.7)">2</text>
<text x="183.8" y="205.7" transform="rotate(-90 183.8 205.7)">1</text>
<text x="186.3" y="206.8" transform="rotate(-90 186.3 206.8)">14</text>
<text x="204.1" y="205.7" transform="rotate(-90 204.1 205.7)">7</text>
<text x="206.7" y="205.7" transform="rotate(-90 206.7 205.7)">6</text>
<text x="209.2" y="205.7" transform="rotate(-90 209.2 205.7)">3</text>
<text x="211.7" y="205.7" transform="rotate(-90 211.7 205.7)">2</text>
<text x="219.4" y="205.7" transform="rotate(-90 219.4 205.7)">1</text>
<text x="221.9" y="206.8" transform="rotate(-90 221.9 206.8)">14</text>
<text x="239.7" y="205.7" transform="rotate(-90 239.7 205.7)">7</text>
<text x="242.2" y="205.7" transform="rotate(-90 242.2 205.7)">6</text>
<text x="244.8" y="205.7" transform="rotate(-90 244.8 205.7)">3</text>
<text x="247.3" y="205.6" transform="rotate(-90 247.3 205.6)">2</text>
<text x="254.9" y="205.7" transform="rotate(-90 254.9 205.7)">1</text>
<text x="257.5" y="206.8" transform="rotate(-90 257.5 206.8)">14</text>
<text x="302.5" y="207.5">74LS00</text>
<text x="130.9" y="220.5">GND</text>
<text x="166.4" y="220.5">GND</text>
<text x="202" y="220.5">GND</text>
<text x="237.5" y="220.5">GND</text>
<text x="293" y="220.9" transform="rotate(-90 293 220.9)">4</text>
<text x="298.1" y="220.9" transform="rotate(-90 298.1 220.9)">5</text>
<text x="187" y="227">14</text>
<text x="180.6" y="232.9">4.7u</text>
<text x="193.1" y="228.1">CX</text>
<text x="187" y="237.1">15</text>
<text x="193.1" y="238.2">RX/CX</text>
<text x="146.8" y="240.1" transform="rotate(-90 146.8 240.1)">+5V</text>
<text x="158.6" y="240.7">10k</text>
<text x="188.1" y="242.2">1</text>
<text x="188.1" y="244.8">2</text>
<text x="193.1" y="243.3">A</text>
<text x="193.1" y="245.9">B</text>
<text x="209.2" y="243.3">Q</text>
<text x="214.7" y="242.2">13</text>
<text x="113.1" y="248.4">+5V</text>
<text x="188.1" y="247.3">3</text>
<text x="193.1" y="248.4">MR</text>
<text x="209.2" y="248.4">Q</text>
<text x="214.7" y="247.3">4</text>
<text x="191.6" y="252.3">74LS123</text>
<text x="306.1" y="261.1">VCC</text>
<text x="115.2" y="265.5" transform="rotate(-90 115.2 265.5)">8</text>
<text x="125.6" y="264.8">100K</text>
<text x="143.5" y="268.5">47k</text>
<text x="170.4" y="268.5">4.7u</text>
<text x="188.1" y="265.1">6</text>
<text x="193.1" y="266.2">CX</text>
<text x="104.3" y="270.2">4</text>
<text x="109.3" y="271.3">R</text>
<text x="116.3" y="273.7" transform="rotate(-90 116.3 273.7)">VCC</text>
<text x="120.3" y="271.3">Q</text>
<text x="125.8" y="275.2">7</text>
<text x="125.8" y="270.2">3</text>
<text x="157" y="273.1" transform="rotate(-90 157 273.1)">+5V</text>
<text x="188.1" y="275.2">7</text>
<text x="104.3" y="280.3">5</text>
<text x="109.3" y="281.4">CV</text>
<text x="118.9" y="276.3">DC</text>
<text x="163.7" y="278.8">10k</text>
<text x="188.1" y="280.3">9</text>
<text x="193.1" y="276.3">RX/CX</text>
<text x="193.1" y="281.4">A</text>
<text x="209.2" y="281.4">Q</text>
<text x="214.7" y="280.3">5</text>
<text x="336.2" y="278.1" transform="rotate(-90 336.2 278.1)">8</text>
<text x="115.8" y="282.8">555</text>
<text x="143.5" y="286.2">36k</text>
<text x="187" y="282.9">10</text>
<text x="187.1" y="285.4">11</text>
<text x="193.1" y="284">B</text>
<text x="193.1" y="286.5">MR</text>
<text x="209.2" y="286.5">Q</text>
<text x="214.7" y="285.4">12</text>
<text x="254.2" y="285.4">1</text>
<text x="275.6" y="287.9">3</text>
<text x="325.3" y="282.9">4</text>
<text x="330.3" y="284">R</text>
<text x="337.3" y="286.4" transform="rotate(-90 337.3 286.4)">VCC</text>
<text x="341.3" y="284">Q</text>
<text x="346.8" y="287.9">7</text>
<text x="346.8" y="282.9">3</text>
<text x="89.2" y="288.8">0.01uF</text>
<text x="104.3" y="290.5">2</text>
<text x="109.3" y="291.6">TR</text>
<text x="116.3" y="292.1" transform="rotate(-90 116.3 292.1)">GND</text>
<text x="119.1" y="291.6">TH</text>
<text x="125.8" y="290.5">6</text>
<text x="191.6" y="290.4">74LS123</text>
<text x="254.2" y="290.5">2</text>
<text x="325.3" y="293">5</text>
<text x="339.9" y="289">DC</text>
<text x="361.9" y="293.9">100k</text>
<text x="115.2" y="297.1" transform="rotate(-90 115.2 297.1)">1</text>
<text x="186.7" y="296.7">+5V</text>
<text x="232.3" y="296.3">SW-SPST</text>
<text x="257.7" y="295.5">74LS00</text>
<text x="330.3" y="294.1">CV</text>
<text x="325.3" y="303.2">2</text>
<text x="330.3" y="304.3">TR</text>
<text x="337.3" y="304.8" transform="rotate(-90 337.3 304.8)">GND</text>
<text x="340.1" y="304.3">TH</text>
<text x="346.8" y="303.2">6</text>
<text x="392.8" y="305.6">C4(2)</text>
<text x="145" y="311.6">10uF</text>
<text x="336.2" y="309.8" transform="rotate(-90 336.2 309.8)">1</text>
<text x="344.4" y="310.8">555</text>
<text x="188" y="314.4">A</text>
<text x="247.7" y="314.2">3.3k</text>
<text x="369.4" y="315.8">1uF</text>
<text x="188" y="319.5">B</text>
<text x="318.6" y="319.4">100k</text>
<text x="95.3" y="329.7">GND</text>
<text x="188" y="324.6">C</text>
<text x="188" y="329.7">D</text>
<text x="244" y="329.7">+5V</text>
<text x="318.6" y="331.1">1uF</text>
<text x="334.1" y="339.8">GND</text>
</g>
<text font-size="2.3" x="11" y="90.2" transform="rotate(90 11 90.2)">Amps</text>
</svg>
